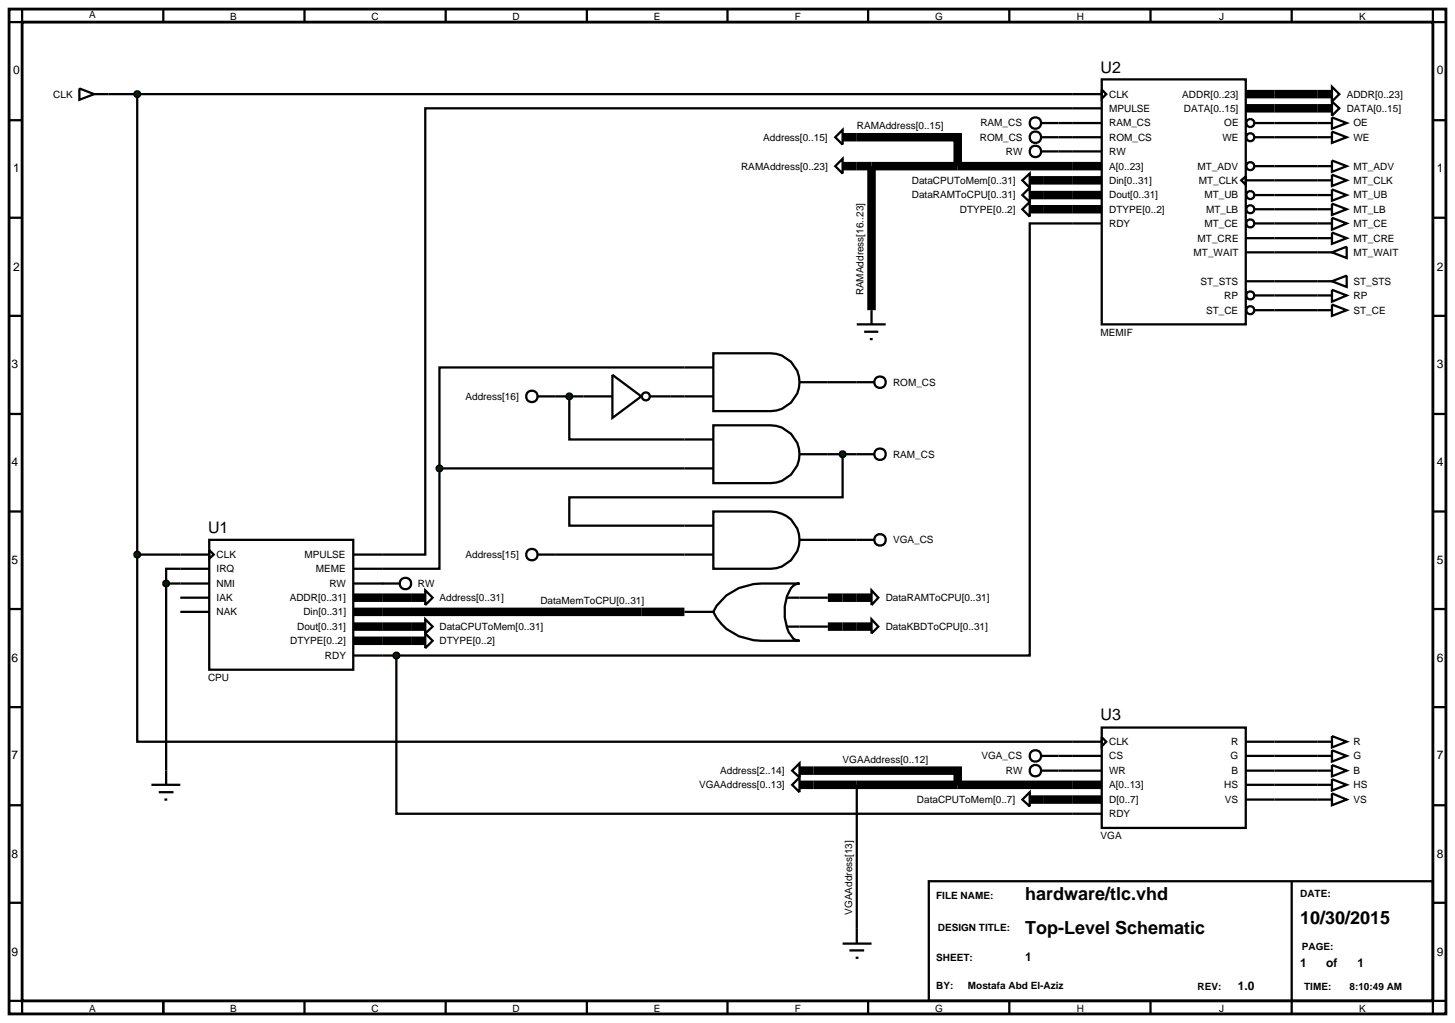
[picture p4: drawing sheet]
<svg xmlns="http://www.w3.org/2000/svg" width="257mm" height="180mm" viewBox="0 0 257 180" stroke-linecap="round" stroke-linejoin="round" font-family="sans-serif">
<path d="M1.6 1.6h253.4v177.2h-253.4zM3.9 3.9h248.8v172.6h-248.8z" fill="none" stroke="#000" stroke-width=".5"/>
<g fill="none" stroke="#000" stroke-width=".4">
<path d="M3.9 1.6v2.3h-2.3M19.1 16.6h175.2M24.2 16.6v81.2M28.8 1.6v2.3M53.7 1.6v2.3M78.6 1.6v2.3M103.5 1.6v2.3M128.3 1.6v2.3M153.1 1.6v2.3M178 1.6v2.3M194.3 14h25.4v43.2h-25.4zM194.3 19.1h-119.3v78.7h-12.7"/>
<path d="M194.3 15.8l.8 .8-.8 .8zM202.9 1.6v2.3M227.8 1.6v2.3M252.7 1.6v2.3h2.3M1.6 21.2h2.3M1.6 38.4h2.3M147.3 29.3l1.3-1.3v2.6zM147.3 24.2l1.3-1.3v2.6zM180.3 31.8l1.3-1.2v2.5zM181.6 33.1v2.5l-1.3-1.2zM181.6 35.6v2.6l-1.3-1.3zM186.7 21.7h7.6"/>
<path d="M186.7 24.2h7.6M186.7 26.7h7.6M194.3 39.4h-12.7v76.2h-111.7M218.9 31.8l.8-.7v1.5zM219.7 31.8h12.7M221.2 21.7h11.2M221.2 24.2h11.2M221.2 29.3h11.2M221.2 34.4h11.2M221.2 36.9h11.2M221.2 39.4h11.2M252.7 21.2h2.3"/>
<path d="M252.7 38.4h2.3M1.6 55.7h2.3M151.1 57.2h5.1M152.4 58.5h2.5M153.4 59.8h.5M153.7 54.7v2.5M219.7 42h12.7M219.7 44.5h12.7M219.7 49.6h12.7M221.2 52.1h11.2M221.2 54.7h11.2M252.7 55.7h2.3"/>
<path d="M1.6 73h2.3M97.9 69.9h5M100.4 69.9v7.6h20.3M118.2 69.9h2.5M120.7 64.8h-43.2v17.8M146 67.4h5.1M252.7 73h2.3M1.6 90.2h2.3M24.2 97.8v33h170.1M24.2 97.8h12.7M36.9 95.2h25.4v22.9h-25.4zM36.9 97l.8 .8-.8 .7z"/>
<path d="M77.5 82.6v17.7h-15.2M77.5 82.6h43.2M97.9 97.8h22.8M146 80.1h5.1M146 95.2h5.1M148.6 80.1v7.6h-48.2v5h20.3M252.7 90.2h2.3M1.6 107.4h2.3M29.3 102.9v33M29.3 102.9h7.6M31.8 105.4h5.1M31.8 107.9h5.1"/>
<path d="M36.9 100.3h-7.6v2.6M62.3 115.6h7.6M62.3 102.9h5.1M69.9 115.6v27.9h124.4M75 104.1l1.3 1.3-1.3 1.3zM75 109.2l1.3 1.3-1.3 1.2zM75 111.7l1.3 1.3-1.3 1.3zM252.7 107.4h2.3M1.6 124.7h2.3M151.1 138.4v25.4M186.7 133.3h7.6M186.7 135.9h7.6"/>
<path d="M194.3 128.3h25.4v17.7h-25.4zM194.3 130l.8 .8-.8 .8zM219.7 133.3h12.7M219.7 135.9h12.7M219.7 130.8h12.7M219.7 138.4h12.7M252.7 124.7h2.3M1.6 142h2.3M1.6 159.2h2.3M163.8 155.4h88.9v21.1h-88.9zM219.7 141h12.7M227.8 155.4v23.4"/>
<path d="M252.7 142h2.3M252.7 159.2h2.3M1.6 176.5h2.3v2.3M28.8 176.5v2.3M53.7 176.5v2.3M78.6 176.5v2.3M103.5 176.5v2.3M128.3 176.5v2.3M153.1 176.5v2.3M178 176.5v2.3M202.9 176.5v2.3M255 176.5h-2.3v2.3"/>
<circle cx="220.5" cy="24.2" r=".7"/>
<circle cx="220.5" cy="36.9" r=".7"/>
<circle cx="220.5" cy="34.4" r=".7"/>
<circle cx="220.5" cy="21.7" r=".7"/>
<circle cx="220.5" cy="39.4" r=".7"/>
<circle cx="220.5" cy="29.3" r=".7"/>
<circle cx="220.5" cy="52.1" r=".7"/>
<circle cx="220.5" cy="54.7" r=".7"/>
</g>
<g fill="none" stroke="#000" stroke-width="1.5" stroke-linecap="butt">
<path d="M219.7 19.1h12.7M219.7 16.6h12.7M148.6 24.2h20.3v5.1M148.6 29.3h45.7M153.7 29.3v25.4M181.6 36.9h12.7M181.6 34.4h12.7M181.6 31.8h12.7M62.3 110.5h12.7M62.3 105.4h12.7M62.3 107.9h58.4M62.3 113h12.7"/>
<path d="M146 110.5h5.1M146 105.4h5.1M143.5 135.9h25.4v2.5M143.5 138.4h50.8M184.1 141h10.2"/>
</g>
<path d="M69.5 115.3l.4-.2-.5 .5zM69.9 115.1l.3 .1 .2 .4zM69.9 116.1l.5-.5-.2 .4zM69.4 115.6l.5 .5-.3-.1z" fill="#004000" stroke="#000" stroke-width=".4"/>
<path d="M69.4 115.6l.5-.5 .5 .5-.5 .5z" fill="#004000"/>
<g fill="none" stroke="#000" stroke-width=".4">
<path d="M14 15.6l2.6 1-2.6 1zM16.6 16.6h2.5M183.6 21.7h3.1M183.6 24.2h3.1M183.6 26.7h3.1M67.4 102.9h3M120.7 107.9h5.1M128.1 105l2.2-1.3 2.6-.7 8.1-.1-.6 .1-.5 .3a6.8 6.8 0 0 0-1.5 5.6 4.8 4.8 0 0 0 2 4l.6 .1h-6.7a8.9 8.9 0 0 1-8.5-5.1l.6-1.1zM138.7 105.4h7.3M138.7 110.5h7.3M153.7 104.1l1.2 1.3-1.2 1.3zM153.7 109.2l1.2 1.3-1.2 1.2z"/>
<path d="M26.7 138.4h5.1M28 139.7h2.6M29.3 135.9v2.5M139.7 138.4l1.3-1.3v2.6zM181.6 139.7v2.5l-1.3-1.2zM183.6 133.3h3.1M183.6 135.9h3.1M29 141h.5"/>
<circle cx="182.6" cy="26.7" r="1.01"/>
<circle cx="182.6" cy="21.7" r="1.01"/>
<circle cx="182.6" cy="24.2" r="1.01"/>
<circle cx="71.5" cy="102.9" r="1.01"/>
<circle cx="182.6" cy="135.9" r="1.01"/>
<circle cx="182.6" cy="133.3" r="1.01"/>
</g>
<path d="M151.1 105.4h2.6M151.1 110.5h2.6M141 138.4h2.5M181.6 141h2.5" fill="none" stroke="#000" stroke-width="1.5" stroke-linecap="butt"/>
<path d="M29 102.5l.3-.1-.5 .5zM29.3 102.4l.3 .1 .2 .4zM29.3 103.4l.5-.5-.2 .4zM28.8 102.9l.5 .5-.3-.1z" fill="#004000" stroke="#000" stroke-width=".4"/>
<path d="M29.3 102.4l.5 .5-.5 .5-.5-.5z" fill="#004000"/>
<g fill="none" stroke="#000" stroke-width=".4">
<path d="M94.8 69.9h3.1M102.9 69.9h5.1M108 66.1l5.1 3.8-5.1 3.8zM114.6 69.9h3.6M120.7 64.8h5.1M120.7 69.9h5.1M120.7 77.5h5.1M125.8 62.3h10.1a5.1 5.1 0 0 1 5.1 5.1 5.1 5.1 0 0 1-5.1 5.1h-10.1zM125.8 75h10.1a5.1 5.1 0 0 1 5.1 5.1 5.1 5.1 0 0 1-5.1 5.1h-10.1zM141 67.4h5M151.1 67.4h3.1M120.7 82.6h5.1"/>
<path d="M120.7 92.7h5.1M120.7 97.8h5.1M125.8 90.2h10.1a5.1 5.1 0 0 1 5.1 5.1 5.1 5.1 0 0 1-5.1 5h-10.1zM141 80.1h5M141 95.2h5M151.1 80.1h3.1M139.7 135.9l1.3-1.3v2.5zM148.6 166.4h5.1M149.8 167.6h2.6M150.9 168.9h.5M151.1 163.8v2.6"/>
<circle cx="93.8" cy="69.9" r="1.01"/>
<circle cx="113.9" cy="69.9" r=".7"/>
<circle cx="155.2" cy="67.4" r="1.01"/>
<circle cx="155.2" cy="80.1" r="1.01"/>
</g>
<path d="M141 135.9h2.5" fill="none" stroke="#000" stroke-width="1.5" stroke-linecap="butt"/>
<path d="M148.3 79.7l.3-.1-.5 .5zM148.6 79.6l.3 .1 .2 .4zM148.6 80.6l.5-.5-.2 .4zM148.1 80.1l.5 .5-.3-.1z" fill="#004000" stroke="#000" stroke-width=".4"/>
<path d="M148.6 79.6l.5 .5-.5 .5-.5-.5z" fill="#004000"/>
<g fill="none" stroke="#000" stroke-width=".4">
<path d="M94.8 97.8h3.1"/>
<circle cx="93.8" cy="97.8" r="1.01"/>
</g>
<g fill="#004000" stroke="#000" stroke-width=".4">
<path d="M77.2 82.2l.3-.1-.5 .5zM77.5 82.1l.4 .2 .1 .3zM77.5 83.1l.5-.5-.1 .3zM77 82.6l.5 .5-.4-.2z"/>
<path d="M100.1 69.5l.3-.1-.5 .5zM100.4 69.4l.4 .2 .1 .3zM100.4 70.4l.5-.5-.2 .4zM99.9 69.9l.5 .5-.4-.2z"/>
</g>
<g fill="#004000">
<path d="M77.5 82.1l.5 .5-.5 .5-.5-.5z"/>
<path d="M100.4 69.4l.5 .5-.5 .5-.5-.5z"/>
</g>
<g fill="none" stroke="#000" stroke-width=".4">
<path d="M234.9 15.3l1.3 1.3-1.3 1.3zM234.9 17.9l1.3 1.2-1.3 1.3zM232.4 21.7h2.5M232.4 24.2h2.5M232.4 29.3h2.5M232.4 31.8h2.5M232.4 34.4h2.5M232.4 36.9h2.5M232.4 39.4h2.5M234.9 20.7l2.6 1-2.6 1zM234.9 23.2l2.6 1-2.6 1zM234.9 28.3l2.6 1-2.6 1z"/>
<path d="M234.9 30.8l2.6 1-2.6 1zM234.9 33.4l2.6 1-2.6 1zM234.9 35.9l2.6 1-2.6 1zM234.9 38.4l2.6 1-2.6 1.1zM232.4 42h2.5M232.4 52.1h2.5M232.4 54.7h2.5M232.4 44.5h2.5M232.4 49.6h2.5M234.9 41l2.6 1-2.6 1zM234.9 51.1l2.6 1-2.6 1.1zM234.9 53.7l2.6 1-2.6 1z"/>
<path d="M234.9 44.5l2.6-1v2zM234.9 49.6l2.6-1v2zM151.1 95.2h3.1M232.4 130.8h2.5M232.4 133.3h2.5M232.4 135.9h2.5M232.4 138.4h2.5M234.9 129.8l2.6 1-2.6 1zM234.9 132.3l2.6 1-2.6 1zM234.9 134.9l2.6 1-2.6 1zM234.9 137.4l2.6 1-2.6 1zM234.9 139.9l2.6 1.1-2.6 1z"/>
<path d="M232.4 141h2.5"/>
<circle cx="155.2" cy="95.2" r="1.01"/>
</g>
<path d="M232.4 16.6h2.5M232.4 19.1h2.5" fill="none" stroke="#000" stroke-width="1.5" stroke-linecap="butt"/>
<g fill="#004000" stroke="#000" stroke-width=".4">
<path d="M23.9 97.4l.3-.1-.5 .5zM24.2 97.3l.3 .1 .2 .4zM24.2 98.3l.5-.5-.1 .3zM23.7 97.8l.5 .5-.4-.2z"/>
<path d="M23.8 16.3l.4-.2-.5 .5zM24.2 16.1l.3 .1 .2 .4zM24.2 17.1l.5-.5-.2 .4zM23.7 16.6l.5 .5-.4-.2z"/>
</g>
<g fill="#004000">
<path d="M24.2 97.3l.5 .5-.5 .5-.5-.5z"/>
<path d="M23.7 16.6l.5-.5 .5 .5-.5 .5z"/>
</g>
<g font-size="3.2">
<text x="180.8" y="158.8">hardware/tlc.vhd</text>
<text x="180.8" y="164.7">Top-Level Schematic</text>
<text x="229.3" y="162.9">10/30/2015</text>
</g>
<g font-size="2.8">
<text x="194.1" y="12.9">U2</text>
<text x="36.7" y="94.1">U1</text>
<text x="194.1" y="127.1">U3</text>
</g>
<g font-size="2.1">
<text x="2.3" y="13.1">0</text>
<text x="253.4" y="13.1">0</text>
<text x="2.3" y="30.4">1</text>
<text x="253.4" y="30.4">1</text>
<text x="2.3" y="47.7">2</text>
<text x="253.4" y="47.7">2</text>
<text x="2" y="64.9">3</text>
<text x="253.4" y="64.9">3</text>
<text x="2" y="82.2">4</text>
<text x="253.4" y="82.2">4</text>
<text x="2" y="99.4">5</text>
<text x="253.4" y="99.4">5</text>
<text x="2" y="116.7">6</text>
<text x="253.4" y="116.7">6</text>
<text x="2" y="133.9">7</text>
<text x="253.4" y="133.9">7</text>
<text x="2" y="151.2">8</text>
<text x="253.4" y="151.2">8</text>
<text x="2" y="168.5">9</text>
<text x="180.8" y="169.5">1</text>
<text x="229.3" y="170.5">1</text>
<text x="233.9" y="170.5">of</text>
<text x="239.4" y="170.5">1</text>
<text x="253.4" y="168.5">9</text>
<text x="218.3" y="174.6">1.0</text>
</g>
<g font-size="1.8">
<text x="15.7" y="3.2">A</text>
<text x="40.6" y="3.5">B</text>
<text x="65.5" y="3.5">C</text>
<text x="90.4" y="3.5">D</text>
<text x="115.3" y="3.5">E</text>
<text x="140.2" y="3.5">F</text>
<text x="164.9" y="3.5">G</text>
<text x="189.9" y="3.5">H</text>
<text x="215" y="3.5">J</text>
<text x="239.7" y="3.5">K</text>
<text x="9.4" y="17.2">CLK</text>
<text x="195.6" y="17.2">CLK</text>
<text x="208.5" y="17.2">ADDR[0..23]</text>
<text x="237.5" y="17.2">ADDR[0..23]</text>
<text x="151.1" y="22.8">RAMAddress[0..15]</text>
<text x="172.9" y="22.3">RAM_CS</text>
<text x="195.6" y="19.7">MPULSE</text>
<text x="195.6" y="22.3">RAM_CS</text>
<text x="208.8" y="19.7">DATA[0..15]</text>
<text x="215.9" y="22.3">OE</text>
<text x="237.5" y="19.7">DATA[0..15]</text>
<text x="238.7" y="22.3">OE</text>
<text x="130.7" y="29.9">RAMAddress[0..23]</text>
<text x="134.6" y="24.8">Address[0..15]</text>
<text x="172.8" y="24.8">ROM_CS</text>
<text x="177.4" y="27.3">RW</text>
<text x="195.6" y="24.8">ROM_CS</text>
<text x="195.6" y="27.3">RW</text>
<text x="195.6" y="29.9">A[0..23]</text>
<text x="211.2" y="29.9">MT_ADV</text>
<text x="215.6" y="24.8">WE</text>
<text x="238.7" y="24.8">WE</text>
<text x="238.7" y="29.9">MT_ADV</text>
<text x="160.8" y="32.4">DataCPUToMem[0..31]</text>
<text x="160.8" y="35">DataRAMToCPU[0..31]</text>
<text x="195.6" y="32.4">Din[0..31]</text>
<text x="195.6" y="35">Dout[0..31]</text>
<text x="211.4" y="32.4">MT_CLK</text>
<text x="212.4" y="35">MT_UB</text>
<text x="238.7" y="32.4">MT_CLK</text>
<text x="238.7" y="35">MT_UB</text>
<text x="169.3" y="37.5">DTYPE[0..2]</text>
<text x="195.6" y="37.5">DTYPE[0..2]</text>
<text x="195.6" y="40">RDY</text>
<text x="212.4" y="40">MT_CE</text>
<text x="212.7" y="37.5">MT_LB</text>
<text x="238.7" y="37.5">MT_LB</text>
<text x="238.7" y="40">MT_CE</text>
<text x="210.5" y="45.1">MT_WAIT</text>
<text x="211.2" y="42.6">MT_CRE</text>
<text x="238.7" y="42.6">MT_CRE</text>
<text x="238.7" y="45.1">MT_WAIT</text>
<text x="152.3" y="52.1" transform="rotate(-90 152.3 52.1)">RAMAddress[16..23]</text>
<text x="211.7" y="50.2">ST_STS</text>
<text x="215.9" y="52.7">RP</text>
<text x="238.7" y="52.7">RP</text>
<text x="238.7" y="50.2">ST_STS</text>
<text x="194.1" y="59.2">MEMIF</text>
<text x="212.7" y="55.3">ST_CE</text>
<text x="238.7" y="55.3">ST_CE</text>
<text x="82.1" y="70.5">Address[16]</text>
<text x="157.5" y="68">ROM_CS</text>
<text x="157.5" y="80.7">RAM_CS</text>
<text x="157.5" y="95.8">VGA_CS</text>
<text x="38.2" y="100.9">IRQ</text>
<text x="38.2" y="98.4">CLK</text>
<text x="53.7" y="98.4">MPULSE</text>
<text x="55.7" y="100.9">MEME</text>
<text x="82.1" y="98.4">Address[15]</text>
<text x="38.2" y="106">IAK</text>
<text x="38.2" y="103.5">NMI</text>
<text x="51.1" y="106">ADDR[0..31]</text>
<text x="58.1" y="103.5">RW</text>
<text x="73.7" y="103.5">RW</text>
<text x="77.5" y="106">Address[0..31]</text>
<text x="95.3" y="106.6">DataMemToCPU[0..31]</text>
<text x="156.2" y="106">DataRAMToCPU[0..31]</text>
<text x="38.2" y="108.5">NAK</text>
<text x="51.2" y="113.6">DTYPE[0..2]</text>
<text x="52.4" y="111.1">Dout[0..31]</text>
<text x="53.5" y="108.5">Din[0..31]</text>
<text x="77.5" y="111.1">DataCPUToMem[0..31]</text>
<text x="77.5" y="113.6">DTYPE[0..2]</text>
<text x="156.2" y="111.1">DataKBDToCPU[0..31]</text>
<text x="57.3" y="116.2">RDY</text>
<text x="36.7" y="120.1">CPU</text>
<text x="195.6" y="131.4">CLK</text>
<text x="217.1" y="131.4">R</text>
<text x="238.7" y="131.4">R</text>
<text x="127" y="136.5">Address[2..14]</text>
<text x="148.6" y="134.5">VGAAddress[0..12]</text>
<text x="173.1" y="133.9">VGA_CS</text>
<text x="177.4" y="136.5">RW</text>
<text x="195.6" y="136.5">WR</text>
<text x="195.6" y="133.9">CS</text>
<text x="217" y="133.9">G</text>
<text x="217.2" y="136.5">B</text>
<text x="238.7" y="133.9">G</text>
<text x="238.7" y="136.5">B</text>
<text x="123.3" y="139">VGAAddress[0..13]</text>
<text x="161.7" y="141.6">DataCPUToMem[0..7]</text>
<text x="195.6" y="139">A[0..13]</text>
<text x="195.6" y="141.6">D[0..7]</text>
<text x="215.9" y="139">HS</text>
<text x="216" y="141.6">VS</text>
<text x="238.7" y="139">HS</text>
<text x="238.7" y="141.6">VS</text>
<text x="194.1" y="148">VGA</text>
<text x="195.6" y="144.1">RDY</text>
<text x="150.3" y="161.3" transform="rotate(-90 150.3 161.3)">VGAAddress[13]</text>
<text x="165.1" y="158.6">FILE NAME:</text>
<text x="229.3" y="158.1">DATE:</text>
<text x="165.4" y="164.2">DESIGN TITLE:</text>
<text x="229.6" y="167.5">PAGE:</text>
<text x="165.1" y="169.5">SHEET:</text>
<text x="15.7" y="178.4">A</text>
<text x="40.6" y="178.4">B</text>
<text x="65.5" y="178.4">C</text>
<text x="90.4" y="178.4">D</text>
<text x="115.3" y="178.4">E</text>
<text x="140.2" y="178.4">F</text>
<text x="164.9" y="178.4">G</text>
<text x="165.1" y="174.4">BY:</text>
<text x="170.7" y="174.4">Mostafa Abd El-Aziz</text>
<text x="189.9" y="178.4">H</text>
<text x="211.2" y="174.6">REV:</text>
<text x="215" y="178.4">J</text>
<text x="230" y="174.6">TIME:</text>
<text x="238" y="174.6">8:10:49 AM</text>
<text x="239.7" y="178.4">K</text>
</g>
</svg>
